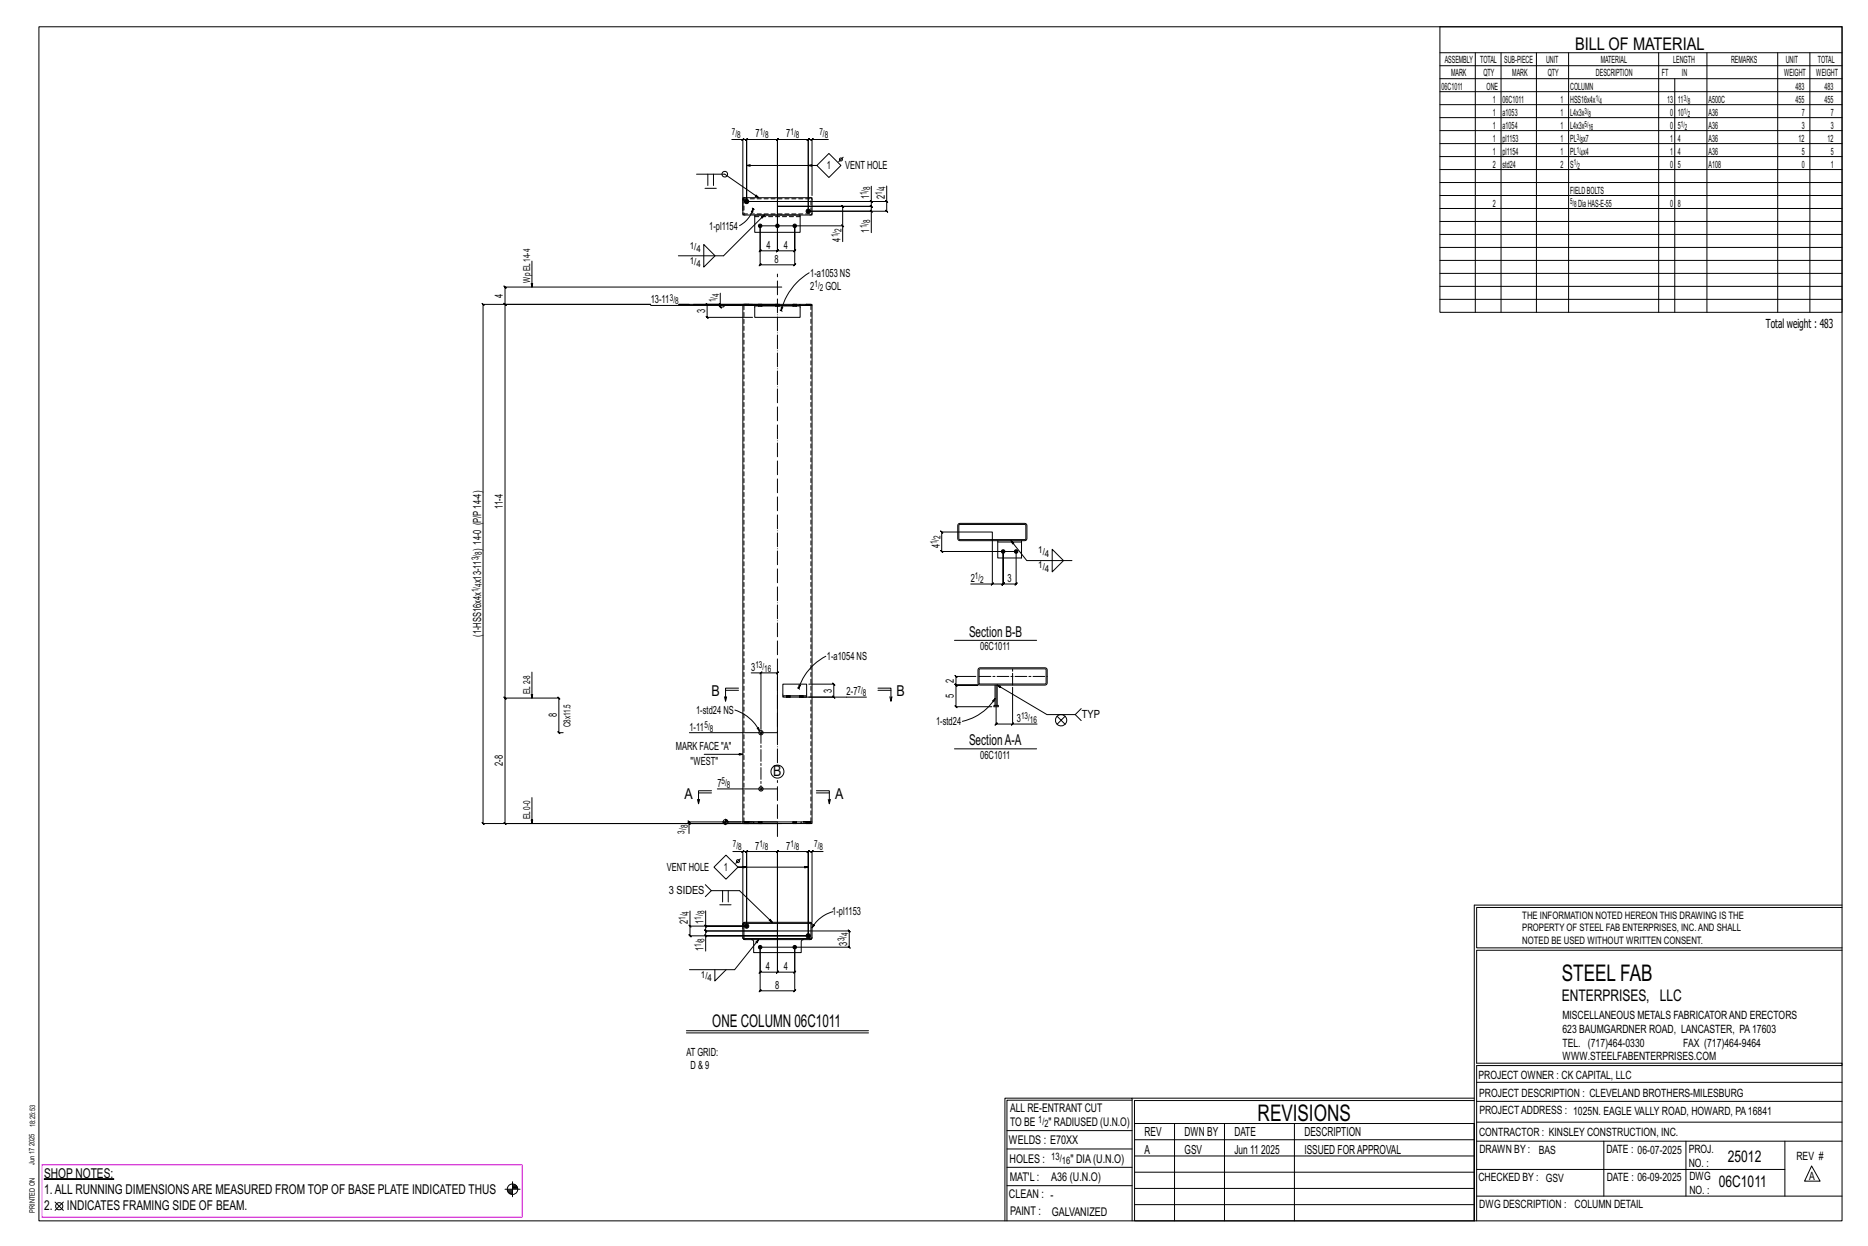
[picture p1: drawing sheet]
<svg xmlns="http://www.w3.org/2000/svg" width="914mm" height="610mm" viewBox="0 0 914 610" stroke-linecap="round" stroke-linejoin="round" font-family="sans-serif">
<g fill="#000" stroke="#000" stroke-width=".49">
<path d="M22 577h34z"/>
<circle cx="365" cy="99" r="1.1"/>
<circle cx="372" cy="110" r=".9"/>
<circle cx="381" cy="110" r=".9"/>
<circle cx="389" cy="110" r=".9"/>
<circle cx="396" cy="103" r="1.1"/>
<circle cx="491" cy="270" r=".9"/>
<circle cx="497" cy="270" r=".9"/>
<circle cx="365" cy="453" r="1.1"/>
<circle cx="396" cy="458" r="1.1"/>
<circle cx="372" cy="463" r=".9"/>
<circle cx="389" cy="463" r=".9"/>
</g>
<g fill="none" stroke="#000" stroke-width=".49">
<path d="M19 13h883v584h-883zM705 13h197v140h-197zM705 26h197M705 32h197M705 39h197M722 26v127M735 26v127M752 26v127M768 26v127M812 26v127M820 39v114M836 26v127"/>
<path d="M870 26v127M886 26v127M705 45h197M705 51h197M705 58h197M358 68h6v35M364 68l-1 1 1-1zM364 68h1v1l1-1h-1v31v-31v1l1-1h-1h16l-1 1 1-1v33v-33l-1 1 1-1h15l-1 1 1-1v35M397 68h1l-1 1zM397 68h-1l-1 1 1-1v35M405 68h-8v28M406 75l6 6-6 6-6-6z"/>
<path d="M413 77l-2 2M705 64h197M705 70h197M705 77h197M341 85h14l16 12M345 92h6M346 85v6M349 85v6M364 97h33v8h-33zM365 81h35h-4M426 98l1 1zM427 99v2l-1-1 1 1h-46"/>
<path d="M434 98l1 1zM434 91v8h-69h62v-8M434 99v4l1 1-1-1h-38M705 83h197M705 89h197M705 96h197M345 120l5 5-5 6zM368 102h1M369 102l-1 2zM369 102a14 14 0 0 1-7 8M369 102v1M369 105h23v9h-23z"/>
<path d="M372 110v13l1-1-1 1h9h-1l1-1v1v-22v22h-1l1-1v1h8l1-1-1 1v-13v20l1-1-1 1h-17l1-1-1 1v-20h40v8M374 105l-20 20h-22M381 101h31v-1l1 1h-1v9M381 101h46l-1-1 1 1v2M396 103h31v11M412 110l1 1zM426 103l1 1zM705 102h197M705 108h197M705 115h197M260 128v12M396 133a30 30 0 0 0-14 19"/>
<path d="M705 121h197M705 127h197M705 134h197M247 148l1 1zM319 149h44M337 149h-5h49M352 148l1 1zM353 143v6h-14M353 149v1h-1l1 1v-1h1l1-1h26M364 149h5h-4M364 149h.1M367 149h.1"/>
<path d="M368 149h-22v-1l1 1h-1v6l1 1-1-1h22M369 149h23v1h-23zM369 150v5h23v-5M369 149h-5v254h5M371 149h.1M371 150h.1M373 149h.1M373 150h.1M380 149h.1M380 150h.1M381 149h.1M381 150h.1"/>
<path d="M382 152h.1M382 152h1M382 150h1l-1 2zM383 140h-136l1 1-1-1v9M388 149h.1M388 150h.1M390 149h.1M390 150h.1M392 149h5M395 149h.1M396 149h-4h5v253M397 149h.1"/>
<path d="M705 140h197M705 146h197M469 256h33l1 1v7l-1 1-33-1v-1zM470 257h32v7h-32zM488 265h12M488 265v8h12v-8M495 265l8 9h22M515 269l6 5-6 6zM475 286h11v-26h-25h-1l1 1v-1v10l-1-1 1 1h36v16l1-1-1 1h-6l1-1-1 1v-16v16l1-1-1 1h-5M485 286l1-1zM467 313h40M260 329v13"/>
<path d="M355 338h7M362 337h-7v6l1-2M368 329h4v28M372 329h1l-1 1zM372 329h9l-1 1 1-1v29h-44M390 336l1 1M391 337h.1M391 335h1l-1 2zM396 335h12v-1l1 1h-1v6l1 1-1-1h-12M404 321a27 27 0 0 0-13 16M430 337h6v6l1-2M430 338h6"/>
<path d="M478 331h-10l-1-1 1 1v4h-1l1 1v-1h11h-11h-1l1 1v-1v11l-1-1 1 1h17M479 327h33l1 1v7h-1h-33v-1zM479 327h33v7l-32 1zM487 335v10M488 335v19l-1 1 1-1h8M496 336v18h12M247 341l1 1zM247 342v-193h1l-1-1v1h72h-83v-1l1 1h-1v254v-1l1 1h-1h145h-44v5M276 358h-2v1l-1-1h1v-16l-1-1 1 1h-27v-1l1 1h-1v61v-1l1 1h-1h136M355 341v2M360 347a21 21 0 0 1 12 11M371 356l1 2z"/>
<path d="M383 340h12v1h-12zM383 340v-5h12v5M385 340h.1M385 341h.1M387 340h.1M387 341h.1M391 340h.1M391 341h.1M392 341h32M393 340h.1M393 341h.1M436 341v2"/>
<path d="M486 343l1-1-1 1zM487 345h2v1h-2zM487 342a26 26 0 0 1-16 11M488 345v-10l25 15h13l3-3M496 354l-1 1zM517 350l2 2 2-2M517 354l2-2 2 2M526 350l3 3M345 369h19M467 366h40M260 390v13M341 391l1 2"/>
<path d="M342 388h6M348 387h-6v6v-2M351 386h30M400 387h6v6v-2M400 388h6M405 391l1 2M337 402l1 1zM354 402h9M354 402h1M354 403h1M355 403h.1M355 401v3"/>
<path d="M355 402h1M355 401h1M359 417h5v37M364 417h-1l1-1zM364 417h1l1-1-1 1v36v-36l1-1-1 1h16h-1l1-1v1v38v-38h-1l1-1v1h15h-1l1-1v1v41v-41h-1l1-1v1h1M364 402h4M364 402h.1M364 403h.1M367 402h.1M367 403h.1M369 402h23v1h-23zM369 402h-4v1"/>
<path d="M371 402h.1M371 403h.1M373 402h.1M373 403h.1M381 402h-44l1 1-1-1v1M388 402h.1M388 403h.1M390 402h.1M390 403h.1M392 403h4M392 402h1M393 402h4v1h-1v-1z"/>
<path d="M395 402h.1M395 403h.1M397 402h.1M397 403h.1M397 417l1-1-1 1zM403 417h-6v34M345 433l3 3h14l16 15M348 436l-3 3M349 424l6-6 6 6-6 6zM354 436v5M356 436v5M362 420l-2 2"/>
<path d="M365 424h-4h35M337 453l1 1zM338 453v5l-1-1 1 1h58h-51v7M345 453l1 1zM345 457l1 1zM345 446v7h20h-27v-7M345 453v2l1 1-1-1h36M352 443h6M364 459h.1M364 452h.1M364 452l33-1v1v7l-1 1h-32v-1zM364 459v1"/>
<path d="M364 451h.1M364 452h33v7h-33zM368 460l1 1v5h23v-5l1-1M371 460l-11 14h-23M381 455h35h-1l1 1v-1v8h-1l1 1v-1h-44v13l1-1-1 1h9h-1l1-1v1v-21v21h-1l1-1v1h8l1-1-1 1v-13v22l1-1-1 1h-17l1-1-1 1v-22M381 455h-36l1 1-1-1v3M397 451h.1M397 459v1M397 452h.1M397 459h.1M398 452l1 1-2 1zM408 446a17 17 0 0 0-11 8"/>
<path d="M722 443v154M722 443h180M902 444h-179v20h179M350 474v6l5-6M902 465h-179v55h179v1h-179v76M336 504h89M336 505h89M554 538h-61v59M554 537h168M722 538h-167v13M723 539h179M723 530h179"/>
<path d="M493 553h61M555 550h167v47h-167zM555 558h167M575 550v47M599 550v47M634 550v47M723 549h179M723 558h179M785 558v27M825 558v27M874 558v27M251 578v8"/>
<path d="M251 580h1M493 571h61M493 562h61M555 573h167M555 566h167M723 572h151M887 570l4 8h-8zM27 588l4 4M31 588l-4 4M247 582h8M248 582h3M248 583h3"/>
<path d="M249 583h2M249 584h2M251 581h2M251 580h2M492 597v-60h62v60M493 580h61M555 589h167M555 581h167M723 585h179"/>
<circle cx="412" cy="78" r=".7"/>
<circle cx="355" cy="85" r="1.4"/>
<circle cx="372" cy="358" r="1.1"/>
<circle cx="519" cy="352" r="2.8"/>
<circle cx="381" cy="378" r="3"/>
<circle cx="372" cy="386" r="1.1"/>
<circle cx="355" cy="402" r="1.2"/>
<circle cx="361" cy="421" r=".7"/>
<circle cx="29" cy="590" r="1.8"/>
<circle cx="251" cy="582" r="2.6"/>
</g>
<path d="M21 570h235v26h-235z" fill="none" stroke="#f0f" stroke-width=".5"/>
<g fill="none" stroke="#000" stroke-width=".49" stroke-dasharray="2 1.4">
<path d="M364 98h.1M364 97h33v7l-33 1zM365 97h-1v1M397 98l-1-1M364 104l1 1M369 106h23M396 105l1-1M364 149h.1M364 149h1M365 149h-1M365 149h.1M365 149h1z"/>
<path d="M366 149h.1M366 149h1M367 149h-1M367 149h.1M369 149h23zM371 149v1M371 149h.1M372 149l-1 1M372 149v1zM372 150h.1M372 149v1M373 149v1"/>
<path d="M373 149h.1M373 150h.1M373 150v-1M380 149v1M380 149h.1M381 149v1zM381 149l-1 1M381 150h-1M381 149v1M381 149h.1M381 150h.1M381 150v-1"/>
<path d="M388 149v1M388 149h.1M389 149l-1 1M389 149v1zM389 150h.1M389 149v1M390 149v1M390 149h.1M390 150h.1M390 150v-1M395 149h.1M396 149h.1"/>
<path d="M396 149h-1M397 149h.1M397 149v253M385 340h.1M385 340v1M385 341h.1M385 341v-1M386 340v1zM386 341v-1M386 340h.1M386 341l1-1M387 341v-1"/>
<path d="M387 341h.1M391 340h.1M391 340v1M391 341h.1M392 341v-1M392 340v1zM392 341l1-1M392 340h1M393 341v-1M393 341h.1M364 402v-253M364 402h1"/>
<path d="M364 402v1M365 403h-1M365 403v-1M365 402v1zM365 403l1-1M365 402h1M366 403v-1M366 403l1-1M367 403v-1M367 403h-1M371 402h.1M371 402v1"/>
<path d="M371 403h.1M371 403v-1M372 402v1zM372 403v-1M372 403l1-1M372 402h.1M373 403v-1M373 403h.1M388 402h.1M388 402v1M388 403h.1M388 403v-1"/>
<path d="M389 402v1zM389 403v-1M389 403l1-1M389 402h.1M390 403v-1M390 403h.1M395 402h.1M395 402v1M395 403h.1M395 403v-1M395 402l1 1zM396 403v-1"/>
<path d="M396 402h.1M396 403l1-1M397 403v-1M397 403h.1M364 459h.1M364 452h.1M364 451v1M364 460h1M365 451h-1M396 460h1M397 451h-1M397 459h.1"/>
<path d="M397 452v-1M397 452h.1"/>
<circle cx="372" cy="358" r=".5"/>
<circle cx="372" cy="386" r=".5"/>
</g>
<path d="M381 373v-239M381 409v-27" fill="none" stroke="#000" stroke-width=".49" stroke-dasharray="6.8 1 0 1"/>
<path d="M479 331h34M496 335v-8M372 358v29" fill="none" stroke="#000" stroke-width=".49" stroke-dasharray="5.8 1 1 1"/>
<g font-size="11.2">
<text x="764" y="480">STEEL FAB</text>
<text x="616" y="548">REVISIONS</text>
</g>
<g font-size="8.6">
<text x="771" y="24">BILL OF MATERIAL</text>
<text x="349" y="502">ONE COLUMN 06C1011</text>
</g>
<g font-size="7.9">
<text x="765" y="490">ENTERPRISES, LLC</text>
<text x="846" y="569">25012</text>
<text x="841" y="581">06C1011</text>
</g>
<g font-size="7.3">
<text x="474" y="312">Section B-B</text>
<text x="348" y="341">B</text>
<text x="439" y="341">B</text>
<text x="474" y="365">SectionA-A</text>
<text x="379" y="380">B</text>
<text x="335" y="391">A</text>
<text x="409" y="391">A</text>
</g>
<g font-size="6.6">
<text x="22" y="576">SHOP NOTES:</text>
<text x="22" y="584">1.ALL RUNNING DIMENSIONSARE MEASURED FROM TOP OF BASE PLATE INDICATED THUS</text>
<text x="22" y="592">2.</text>
<text x="33" y="592">INDICATES FRAMING SIDE OF BEAM.</text>
</g>
<g font-size="6.1">
<text x="864" y="161">Total weight : 483</text>
<text x="560" y="556">REV</text>
<text x="580" y="556">DWN BY</text>
<text x="604" y="556">DATE</text>
<text x="639" y="556">DESCRIPTION</text>
<text x="560" y="564">A</text>
<text x="580" y="564">GSV</text>
<text x="604" y="564">Jun 11</text>
<text x="617" y="564">2025</text>
<text x="639" y="564">ISSUED FORAPPROVAL</text>
</g>
<g font-size="5.9">
<text x="494" y="560">WELDS : E70XX</text>
<text x="494" y="569">HOLES :</text>
<text x="524" y="569">&quot; DIA(U.N.O)</text>
<text x="494" y="578">MAT'L :</text>
<text x="515" y="578">A36 (U.N.O)</text>
<text x="494" y="586">CLEAN : -</text>
<text x="495" y="595">PAINT :</text>
<text x="515" y="595">GALVANIZED</text>
</g>
<g font-size="5.8">
<text x="494" y="544">ALL RE-ENTRANT CUT</text>
<text x="494" y="551">TO BE</text>
<text x="513" y="551">&quot; RADIUSED (U.N.O)</text>
</g>
<g font-size="5.6">
<text x="765" y="499">MISCELLANEOUS METALS FABRICATORAND ERECTORS</text>
<text x="765" y="505">623 BAUMGARDNER ROAD, LANCASTER, PA17603</text>
<text x="765" y="512">TEL. (717)464-0330</text>
<text x="824" y="512">FAX (717)464-9464</text>
<text x="765" y="519">WWW.STEELFABENTERPRISES.COM</text>
<text x="724" y="528">PROJECT OWNER : CK CAPITAL, LLC</text>
<text x="724" y="537">PROJECT DESCRIPTION : CLEVELAND BROTHERS-MILESBURG</text>
<text x="724" y="545">PROJECTADDRESS : 1025N. EAGLE VALLY ROAD, HOWARD, PA16841</text>
<text x="724" y="556">CONTRACTOR : KINSLEY CONSTRUCTION, INC.</text>
<text x="724" y="564">DRAWN BY :</text>
<text x="753" y="564">BAS</text>
<text x="786" y="564">DATE : 06-07-2025</text>
<text x="827" y="564">PROJ.</text>
<text x="879" y="568">REV #</text>
<text x="827" y="571">NO. :</text>
<text x="724" y="578">CHECKED BY : GSV</text>
<text x="787" y="578">DATE : 06-09-2025</text>
<text x="827" y="578">DWG</text>
<text x="886" y="578">A</text>
<text x="827" y="584">NO. :</text>
<text x="724" y="591">DWG DESCRIPTION : COLUMN DETAIL</text>
</g>
<g font-size="5.5">
<text x="370" y="67">7</text>
<text x="385" y="67">7</text>
<text x="405" y="83">1</text>
<text x="414" y="83">VENT HOLE</text>
<text x="426" y="98" transform="rotate(-90 426 98)">1</text>
<text x="433" y="97" transform="rotate(-90 433 97)">2</text>
<text x="347" y="112">1-pl1154</text>
<text x="426" y="114" transform="rotate(-90 426 114)">1</text>
<text x="412" y="118" transform="rotate(-90 412 118)">4</text>
<text x="375" y="122">4</text>
<text x="384" y="122">4</text>
<text x="379" y="129">8</text>
<text x="397" y="135">1-a1053 NS</text>
<text x="397" y="142">2</text>
<text x="404" y="142">GOL</text>
<text x="246" y="146" transform="rotate(-90 246 146)">4</text>
<text x="319" y="148">13-11</text>
<text x="345" y="153" transform="rotate(-90 345 153)">3</text>
<text x="246" y="249" transform="rotate(-90 246 249)">11-4</text>
<text x="235" y="270" transform="rotate(-90 235 270)">) 14-0 (P/P14-4)</text>
<text x="460" y="268" transform="rotate(-90 460 268)">4</text>
<text x="235" y="285" transform="rotate(-90 235 285)">x13-11</text>
<text x="475" y="285">2</text>
<text x="493" y="285">3</text>
<text x="235" y="312" transform="rotate(-90 235 312)">(1-HSS16x4x</text>
<text x="405" y="323">1-a1054 NS</text>
<text x="480" y="318">06C1011</text>
<text x="368" y="328">3</text>
<text x="467" y="334" transform="rotate(-90 467 334)">2</text>
<text x="407" y="339" transform="rotate(-90 407 339)">3</text>
<text x="414" y="340">2-7</text>
<text x="467" y="341" transform="rotate(-90 467 341)">5</text>
<text x="273" y="351" transform="rotate(-90 273 351)">8</text>
<text x="341" y="349">1-std24 NS</text>
<text x="498" y="353">3</text>
<text x="530" y="351">TYP</text>
<text x="337" y="357">1-11</text>
<text x="458" y="355">1-std24</text>
<text x="331" y="367">MARK FACE &quot;A&quot;</text>
<text x="480" y="371">06C1011</text>
<text x="246" y="375" transform="rotate(-90 246 375)">2-8</text>
<text x="338" y="374">&quot;WEST&quot;</text>
<text x="351" y="385">7</text>
<text x="370" y="416">7</text>
<text x="385" y="416">7</text>
<text x="326" y="426">VENT HOLE</text>
<text x="354" y="426">1</text>
<text x="327" y="438">3 SIDES</text>
<text x="407" y="448">1-pl1153</text>
<text x="337" y="452" transform="rotate(-90 337 452)">2</text>
<text x="344" y="452" transform="rotate(-90 344 452)">1</text>
<text x="344" y="465" transform="rotate(-90 344 465)">1</text>
<text x="415" y="463" transform="rotate(-90 415 463)">3</text>
<text x="375" y="475">4</text>
<text x="384" y="475">4</text>
<text x="379" y="484">8</text>
<text x="336" y="516">AT GRID:</text>
<text x="338" y="523">D &amp; 9</text>
</g>
<g font-size="5">
<text x="745" y="450">THE INFORMATION NOTED HEREON THIS DRAWING IS THE</text>
<text x="745" y="456">PROPERTY OF STEEL FAB ENTERPRISES, INC.AND SHALL</text>
<text x="745" y="462">NOTED BE USED WITHOUT WRITTEN CONSENT.</text>
<text x="508" y="550">1/</text>
<text x="511" y="551">2</text>
<text x="515" y="568">13/</text>
<text x="520" y="570">16</text>
</g>
<g font-size="4.9">
<text x="707" y="31">ASSEMBLY</text>
<text x="725" y="31">TOTAL</text>
<text x="736" y="31">SUB-PIECE</text>
<text x="757" y="31">UNIT</text>
<text x="784" y="31">MATERIAL</text>
<text x="819" y="31">LENGTH</text>
<text x="847" y="31">REMARKS</text>
<text x="874" y="31">UNIT</text>
<text x="890" y="31">TOTAL</text>
<text x="710" y="37">MARK</text>
<text x="726" y="37">QTY</text>
<text x="740" y="37">MARK</text>
<text x="758" y="37">QTY</text>
<text x="781" y="37">DESCRIPTION</text>
<text x="814" y="37">FT</text>
<text x="823" y="37">IN</text>
<text x="873" y="37">WEIGHT</text>
<text x="889" y="37">WEIGHT</text>
<text x="706" y="44">06C1011</text>
<text x="728" y="44">ONE</text>
<text x="769" y="44">COLUMN</text>
<text x="879" y="44">483</text>
<text x="893" y="44">483</text>
<text x="731" y="50">1</text>
<text x="736" y="50">06C1011</text>
<text x="764" y="50">1</text>
<text x="769" y="50">HSS16x4x</text>
<text x="816" y="50">13</text>
<text x="821" y="50">11</text>
<text x="836" y="50">A500C</text>
<text x="879" y="50">455</text>
<text x="893" y="50">455</text>
<text x="731" y="57">1</text>
<text x="736" y="57">a1053</text>
<text x="764" y="57">1</text>
<text x="769" y="57">L4x3x</text>
<text x="818" y="57">0</text>
<text x="821" y="57">10</text>
<text x="836" y="57">A36</text>
<text x="882" y="57">7</text>
<text x="896" y="57">7</text>
<text x="731" y="63">1</text>
<text x="736" y="63">a1054</text>
<text x="764" y="63">1</text>
<text x="769" y="63">L4x3x</text>
<text x="818" y="63">0</text>
<text x="821" y="63">5</text>
<text x="836" y="63">A36</text>
<text x="882" y="63">3</text>
<text x="896" y="63">3</text>
<text x="731" y="69">1</text>
<text x="736" y="69">pl1153</text>
<text x="764" y="69">1</text>
<text x="769" y="69">PL x7</text>
<text x="818" y="69">1</text>
<text x="821" y="69">4</text>
<text x="836" y="69">A36</text>
<text x="880" y="69">12</text>
<text x="895" y="69">12</text>
<text x="731" y="76">1</text>
<text x="736" y="76">pl1154</text>
<text x="764" y="76">1</text>
<text x="769" y="76">PL x4</text>
<text x="818" y="76">1</text>
<text x="821" y="76">4</text>
<text x="836" y="76">A36</text>
<text x="882" y="76">5</text>
<text x="896" y="76">5</text>
<text x="731" y="82">2</text>
<text x="736" y="82">std24</text>
<text x="764" y="82">2</text>
<text x="769" y="82">S</text>
<text x="818" y="82">0</text>
<text x="821" y="82">5</text>
<text x="836" y="82">A108</text>
<text x="882" y="82">0</text>
<text x="896" y="82">1</text>
<text x="769" y="95">FIELDBOLTS</text>
<text x="731" y="101">2</text>
<text x="772" y="101">DiaHAS-E-55</text>
<text x="818" y="101">0</text>
<text x="821" y="101">8</text>
</g>
<g font-size="4.7">
<text x="358" y="66">7/</text>
<text x="361" y="68">8</text>
<text x="372" y="66">1/</text>
<text x="374" y="68">8</text>
<text x="387" y="66">1/</text>
<text x="390" y="68">8</text>
<text x="401" y="66">7/</text>
<text x="404" y="68">8</text>
<text x="424" y="95" transform="rotate(-90 424 95)">1/</text>
<text x="426" y="93" transform="rotate(-90 426 93)">8</text>
<text x="432" y="95" transform="rotate(-90 432 95)">1/</text>
<text x="433" y="93" transform="rotate(-90 433 93)">4</text>
<text x="412" y="114" transform="rotate(-90 412 114)">2</text>
<text x="424" y="112" transform="rotate(-90 424 112)">1/</text>
<text x="426" y="109" transform="rotate(-90 426 109)">8</text>
<text x="410" y="116" transform="rotate(-90 410 116)">1/</text>
<text x="338" y="122">1/</text>
<text x="341" y="123">4</text>
<text x="338" y="129">1/</text>
<text x="341" y="131">4</text>
<text x="260" y="138" transform="rotate(-90 260 138)">Wp EL14-4</text>
<text x="399" y="141">1/</text>
<text x="401" y="142">2</text>
<text x="328" y="147">3/</text>
<text x="331" y="149">8</text>
<text x="350" y="148" transform="rotate(-90 350 148)">1/</text>
<text x="352" y="145" transform="rotate(-90 352 145)">4</text>
<text x="460" y="264" transform="rotate(-90 460 264)">2</text>
<text x="459" y="266" transform="rotate(-90 459 266)">1/</text>
<text x="234" y="274" transform="rotate(-90 234 274)">3/</text>
<text x="236" y="271" transform="rotate(-90 236 271)">8</text>
<text x="508" y="271">1/</text>
<text x="511" y="272">4</text>
<text x="508" y="278">1/</text>
<text x="511" y="280">4</text>
<text x="236" y="287" transform="rotate(-90 236 287)">4</text>
<text x="477" y="283">1/</text>
<text x="480" y="285">2</text>
<text x="234" y="290" transform="rotate(-90 234 290)">1/</text>
<text x="370" y="327">13/</text>
<text x="374" y="329">16</text>
<text x="260" y="339" transform="rotate(-90 260 339)">EL2-8</text>
<text x="420" y="339">7/</text>
<text x="422" y="340">8</text>
<text x="500" y="352">13/</text>
<text x="504" y="354">16</text>
<text x="279" y="356" transform="rotate(-90 279 356)">C8x11.5</text>
<text x="345" y="356">5/</text>
<text x="347" y="358">8</text>
<text x="353" y="384">5/</text>
<text x="356" y="385">8</text>
<text x="260" y="401" transform="rotate(-90 260 401)">EL0-0</text>
<text x="335" y="408" transform="rotate(-90 335 408)">3/</text>
<text x="337" y="405" transform="rotate(-90 337 405)">8</text>
<text x="359" y="414">7/</text>
<text x="361" y="416">8</text>
<text x="372" y="414">1/</text>
<text x="374" y="416">8</text>
<text x="387" y="414">1/</text>
<text x="390" y="416">8</text>
<text x="399" y="414">7/</text>
<text x="401" y="416">8</text>
<text x="337" y="447" transform="rotate(-90 337 447)">4</text>
<text x="343" y="450" transform="rotate(-90 343 450)">1/</text>
<text x="345" y="447" transform="rotate(-90 345 447)">8</text>
<text x="336" y="450" transform="rotate(-90 336 450)">1/</text>
<text x="345" y="461" transform="rotate(-90 345 461)">8</text>
<text x="413" y="461" transform="rotate(-90 413 461)">3/</text>
<text x="415" y="458" transform="rotate(-90 415 458)">4</text>
<text x="343" y="463" transform="rotate(-90 343 463)">1/</text>
<text x="343" y="478">1/</text>
<text x="346" y="480">4</text>
</g>
<g font-size="4.2">
<text x="781" y="49">1/</text>
<text x="783" y="51">4</text>
<text x="824" y="49">3/</text>
<text x="826" y="51">8</text>
<text x="776" y="56">3/</text>
<text x="778" y="57">8</text>
<text x="824" y="56">1/</text>
<text x="826" y="57">2</text>
<text x="776" y="62">5/</text>
<text x="778" y="63">16</text>
<text x="823" y="62">1/</text>
<text x="825" y="63">2</text>
<text x="772" y="68">3/</text>
<text x="774" y="70">8</text>
<text x="772" y="75">1/</text>
<text x="774" y="76">4</text>
<text x="770" y="81">1/</text>
<text x="772" y="82">2</text>
<text x="769" y="100">5/</text>
<text x="770" y="101">8</text>
</g>
<g font-size="3.7">
<text x="17" y="551" transform="rotate(-90 17 551)">18:25:53</text>
<text x="17" y="561" transform="rotate(-90 17 561)">2025</text>
<text x="17" y="570" transform="rotate(-90 17 570)">Jun 17</text>
<text x="17" y="593" transform="rotate(-90 17 593)">PRINTED ON</text>
</g>
</svg>
